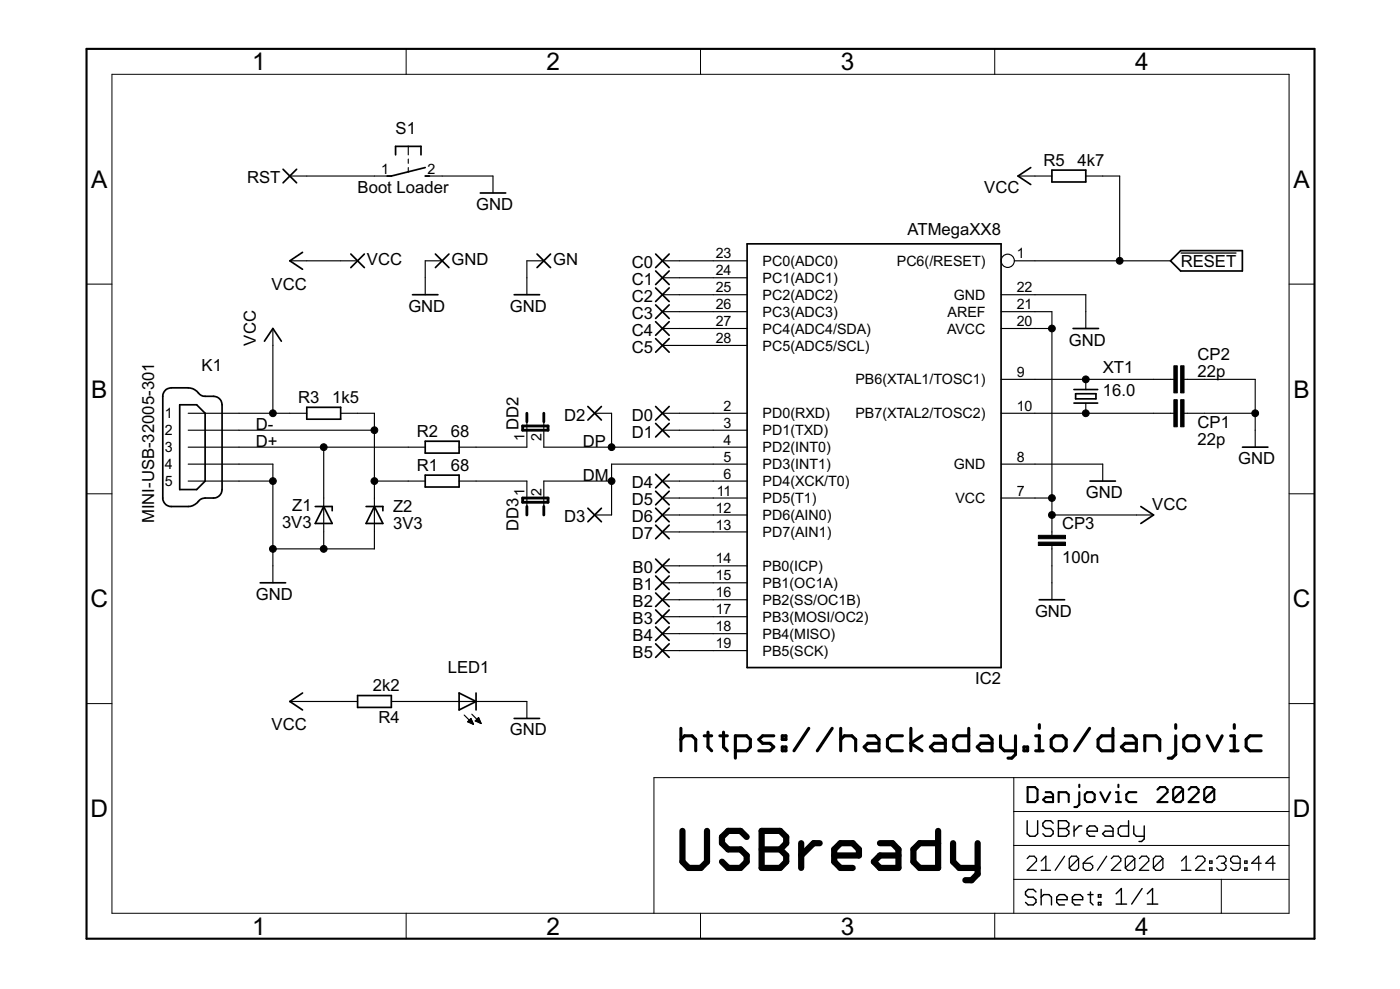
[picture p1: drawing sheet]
<svg xmlns="http://www.w3.org/2000/svg" width="210mm" height="148mm" viewBox="0 0 210 148" stroke-linecap="round" stroke-linejoin="round" font-family="sans-serif">
<g fill="none" stroke="#000" stroke-width=".25">
<path d="M42.4 25.4l2.1 2M44.5 25.4l-2.1 2M45.4 37.8l-1.9 1.3 1.9 1.2M52.6 38.1l2 2M54.6 38.1l-2 2M59.3 23.2v-1.3h3.8v1.3M63.8 25.1l-5.1 1.3h-.7M63.8 26.4h.6M65.3 38.1l2 2M67.3 38.1l-2 2M72 28.9h3.8M80.5 38.1l2 2"/>
<path d="M82.5 38.1l-2 2M98.3 38.1l2 2M100.3 38.1l-2 2M112 36.5h38.1v63.5h-38.1zM154.5 25.1l-1.9 1.3 1.9 1.2M157.7 25.5h5.1v1.8h-5.1zM175.5 39.1l1.5-1.6h9.3v3.1h-9.3zM24.9 58.4l.8-.3h2.5a2.2 2.2 0 0 1 1.7 1 2.36 2.36 0 0 0 2.1 .3 1.28 1.28 0 0 1 1.3 1.2v12.7a1.28 1.28 0 0 1-1.3 1.3 2.59 2.59 0 0 0-2.1 .3l-.2 .2a2.03 2.03 0 0 1-1.5 .8h-2.5a1.25 1.25 0 0 1-1.3-1.3v-15.2a1.33 1.33 0 0 1 .5-1zM39.6 51.1l1.3-1.9 1.3 1.9M61.8 44.2h3.9M77.1 44.2h3.8M98.3 40.6l2 2"/>
<path d="M98.3 43.1l2 2.1M98.3 45.7l2 2M98.3 48.2l2 2M98.3 50.7l2 2.1M100.3 40.6l-2 2M100.3 43.1l-2 2.1M100.3 45.7l-2 2M100.3 48.2l-2 2M100.3 50.7l-2 2.1M160.9 49.2h3.8M161 58.4h3.6M161.3 59h3v.8h-3z"/>
<path d="M26.9 60.6h2.6l1.3 1.3v10.2l-1.3 1.2h-2.6zM46 61h5.1v1.8h-5.1zM47.3 75.9h2.5v.6M48.5 75.9l1.3 2.5h-2.5zM54.9 75.9h2.5v.6M56.1 75.9l1.3 2.5h-2.5zM63.8 71.2h5v1.8h-5zM63.8 66.1h5v1.8h-5zM88.1 60.9l2.1 2M88.1 76.1l2.1 2.1M90.2 60.9l-2.1 2M90.2 76.1l-2.1 2.1"/>
<path d="M98.3 60.9l2 2M98.3 63.4l2 2.1M98.3 71.1l2 2M98.3 73.6l2 2M98.3 76.1l2 2.1M98.3 78.7l2 2M100.3 60.9l-2 2M100.3 63.4l-2 2.1M100.3 71.1l-2 2M100.3 73.6l-2 2M100.3 76.1l-2 2.1M100.3 78.7l-2 2"/>
<path d="M161 60.4h3.6M163.4 72.1h3.8M171 75.9l2 1.3-2 1.2M186.3 67h3.8M39 87.3h3.8M98.3 96.5l2 2M98.3 86.3l2 2M98.3 88.8l2 2.1M98.3 91.4l2 2M98.3 93.9l2 2M98.3 83.8l2 2M100.3 96.5l-2 2"/>
<path d="M100.3 86.3l-2 2M100.3 88.8l-2 2.1M100.3 91.4l-2 2M100.3 93.9l-2 2M100.3 83.8l-2 2M155.8 89.9h3.8M45.4 103.8l-1.9 1.3 1.9 1.3M53.6 104.2h5.1v1.8h-5.1zM68.8 103.8l2.6 1.3-2.6 1.3zM71.4 103.8v2.6M77.1 107.6h3.8"/>
</g>
<g fill="none" stroke="#000" stroke-width=".19">
<path d="M177 37.9h8.4M154 128.6l.3-.3h.7l.4 .3v.4l-1.4 1.4h1.4M156.1 130.4h1.4M156.1 129l.7-.7v2.1M159.6 128.3l-1.4 2.1M161.7 128.6v1.4l-.3 .4h-.7l-.4-.4M161.7 128.6l-.3-.3h-.7l-.4 .3v1.4M161.7 128.6l-1.4 1.4M162.4 129.3h1.1l.3 .4v.3l-.3 .4h-.7l-.4-.4zM163.8 128.3l-.7 .3-.7 .7M165.9 128.3l-1.4 2.1M166.6 128.6l.4-.3h.7l.3 .3v.4l-1.4 1.4h1.4"/>
<path d="M170.1 128.6v1.4l-.3 .4h-.7l-.4-.4M170.1 128.6l-.3-.3h-.7l-.4 .3v1.4M170.1 128.6l-1.4 1.4M170.8 128.6l.4-.3h.7l.3 .3v.4l-1.4 1.4h1.4M174.3 128.6v1.4l-.3 .4h-.7l-.4-.4M174.3 128.6l-.3-.3h-.7l-.4 .3v1.4M174.3 128.6l-1.4 1.4M177.1 130.4h1.5M177.1 129l.7-.7v2.1M179.3 128.6l.3-.3h.7l.4 .3v.4l-1.4 1.4h1.4M181.4 130h.3v.4h-.3zM181.4 129h.3v.3h-.3z"/>
<path d="M182.4 128.6l.4-.3h.7l.3 .3v.4l-.3 .3M183.1 129.3h.4M183.5 129.3l.3 .4v.3l-.3 .4h-.7l-.4-.4M185.9 129.3h-1l-.4-.3v-.4l.4-.3h.7l.3 .3v1.4l-.3 .4h-.7l-.4-.4M186.6 130h.4v.4h-.4zM186.6 129h.4v.3h-.4zM189.1 129.3h-1.4l1-1v2.1M191.2 129.3h-1.4l1-1v2.1"/>
</g>
<g fill="none" stroke="#000" stroke-width=".32">
<path d="M13 7.3h184.1v133.3h-184.1zM154.1 117.9h1.1l.4 .4v1.5l-.4 .4h-1.1zM156.8 118.7h.7l.4 .3v1.2h-1.1l-.4-.4 .4-.4h1.1M161.8 118.7v1.8l-.3 .4h-.4M161.8 117.6v.3M162.6 119l.4-.3h.7l.4 .3v.8l-.4 .4h-.7l-.4-.4zM165 118.7l.7 1.5 .8-1.5M167.3 118.7h.4v1.5M167.7 117.6v.3M170.4 118.7h-1.2l-.3 .3v.8l.3 .4h1.2M173.5 118.3l.4-.4h.8l.3 .4v.4l-1.5 1.5h1.5M177.4 118.3v1.5l-.4 .4h-.7l-.4-.4"/>
<path d="M177.4 118.3l-.4-.4h-.7l-.4 .4v1.5M177.4 118.3l-1.5 1.5M178.2 118.3l.4-.4h.7l.4 .4v.4l-1.5 1.5h1.5M182.1 118.3v1.5l-.4 .4h-.8l-.3-.4M182.1 118.3l-.4-.4h-.8l-.3 .4v1.5M182.1 118.3l-1.5 1.5M158.7 120.2v-1.5h1.2l.3 .3v1.2M167.3 120.2h.8"/>
</g>
<path d="M102.3 124.5v4.6l.9 .9h1.9l.9-.9v-4.6M112 125.4l-1-.9h-1.8l-1 .9v.9l1 1h1.8l1 .9v.9l-1 .9h-1.8l-1-.9M114.2 124.5h2.8l.9 .9v.9l-.9 1 .9 .9v.9l-.9 .9h-2.8zM114.2 127.3h2.8M120.1 126.3v3.7M122.9 126.3h-.9l-1.9 1.9M125.1 128.2h3.7v-.9l-1-1h-1.8l-.9 1v1.8l.9 .9h1.8M131.9 126.3h1.9l.9 1v2.7h-2.8l-.9-.9 .9-.9h2.8M140.7 124.5v5.5h-2.8l-1-.9v-1.8l1-1h2.8M142.9 126.3v2.8l.9 .9h2.8M146.6 126.3v4.6l-.9 1h-1" fill="none" stroke="#000" stroke-width=".93"/>
<g fill="none" stroke="#000" stroke-width=".47">
<path d="M102.1 109.1v3.4M102.1 110.8l.5-.6h1.2l.5 .6v1.7M105.6 110.2h1.1M106.2 109.7v2.2l.5 .6M107.9 110.2h1.2M108.5 109.7v2.2l.6 .6M110.3 112.5h1.7l.5-.6v-1.1l-.5-.6h-1.7v3.4M116 110.2h-1.7l-.5 .6 .5 .6h1.1l.6 .5-.6 .6h-1.6M117.3 110.2h.5v.6h-.5zM117.3 111.9h.5v.6h-.5zM121.3 109.1l-2.3 3.4M124.8 109.1l-2.3 3.4"/>
<path d="M126 110.8l.6-.6h1.1l.6 .6v1.7M126 109.1v3.4M130.1 110.2h1.1l.6 .6v1.7h-1.7l-.5-.6 .5-.5h1.7M135.3 110.2h-1.7l-.5 .6v1.1l.5 .6h1.7M136.6 109.1v3.4M138.2 110.2l-1.6 1.2 1.6 1.1M140.1 110.2h1.1l.5 .6v1.7h-1.6l-.6-.6 .6-.5h1.6M145.2 109.1v3.4h-1.6l-.6-.6v-1.1l.6-.6h1.6M147.1 110.2h1.1l.5 .6v1.7h-1.6l-.6-.6 .6-.5h1.6M150 110.2v1.7l.6 .6h1.7M152.3 110.2v2.8l-.6 .6h-.6M153.5 111.9h.6v.6h-.6z"/>
<path d="M155.3 110.2h.5v2.3M155.3 112.5h1.1M155.8 108.6v.5M157.6 110.8l.6-.6h1.1l.6 .6v1.1l-.6 .6h-1.1l-.6-.6zM163.4 109.1l-2.3 3.4M166.9 109.1v3.4h-1.7l-.6-.6v-1.1l.6-.6h1.7M168.7 110.2h1.1l.6 .6v1.7h-1.7l-.6-.6 .6-.5h1.7M171.6 112.5v-2.3h1.7l.6 .6v1.7M176.3 110.2v2.8l-.6 .6h-.5M176.3 108.6v.5M177.5 110.8l.6-.6h1.1l.5 .6v1.1l-.5 .6h-1.1l-.6-.6zM181 110.2l1.1 2.3 1.1-2.3"/>
<path d="M184.5 110.2h.6v2.3M184.5 112.5h1.1M185.1 108.6v.5M189.1 110.2h-1.7l-.6 .6v1.1l.6 .6h1.7"/>
</g>
<g fill="none" stroke="#000" stroke-width=".17">
<path d="M43.5 26.4h15.2M43.5 39.1h10.1M61.2 21.9v1.3M61.2 23.8v.7M61.2 25.1v.6M63.8 26.4h10.1v2.5M66.3 39.1h-2.5v5.1M81.5 39.1h-2.5v5.1M99.3 39.1h12.7M152.1 39.1h23.4M152.6 26.4h5.1M162.8 26.4h5.1v12.7"/>
<path d="M40.9 49.2v12.7M99.3 44.2h12.7M99.3 46.7h12.7M99.3 49.2h12.7M99.3 51.8h12.7M99.3 41.6h12.7M150.1 44.2h12.7v5M150.1 56.8h25.9M150.1 46.7h7.6v33.5M150.1 49.2h7.6M162.8 56.8v1.6M177.5 56.8h10.7v10.2"/>
<path d="M28.2 69.5h12.7v17.8M28.2 61.9h17.8M28.2 72.1h12.7M28.2 67h35.6M28.2 64.5h27.9M48.5 67v15.2M51.1 61.9h5v20.3h-15.2M56.1 72.1h7.7M68.8 72.1h10.2v3.8M79 63.2v3.8h-10.2M81.5 63.2v3.8h30.5M89.2 61.9h2.5v5.1"/>
<path d="M91.7 72.1h-10.2v3.8M99.3 61.9h12.7M99.3 72.1h12.7M99.3 77.2h12.7M99.3 74.6h12.7M99.3 79.7h12.7M99.3 64.5h12.7M112 69.5h-20.3v7.7h-2.5M150.1 69.5h15.2v2.6M150.1 61.9h25.9M150.1 74.6h7.6M157.7 77.2h15.3"/>
<path d="M162.8 60.4v1.5M177.5 61.9h10.7M99.3 97.5h12.7M99.3 94.9h12.7M99.3 92.4h12.7M99.3 89.9h12.7M99.3 87.3h12.7M99.3 84.8h12.7M157.7 81.7v8.2M43.5 105.1h10.1M58.7 105.1h20.3v2.5M69.6 107.1l1.4 1.4"/>
<path d="M70.1 108.1l.5-.5 .4 .9zM70.2 108.1h.6M70.3 108.2h.6M70.3 107.9h.5M70.4 107.8h.3M70.5 108.3h.4M70.5 107.7h.2M70.7 107l1.4 1.4M70.8 108.4h.2M71.2 108l.6-.5 .3 .9zM71.3 107.9h.6M71.4 108.1h.6"/>
<path d="M71.4 107.8h.5M71.5 107.7h.4M71.7 107.6h.1M71.7 108.2h.4M72 108.3h.1"/>
<circle cx="151.1" cy="39.1" r=".99"/>
</g>
<path d="M176 59.9h.5v4h-.5zM176 54.8h.5v4.1h-.5zM177 59.9h.5v4h-.5zM177 54.8h.5v4.1h-.5zM155.7 81.2h4v.5h-4zM155.7 80.2h4v.5h-4z" fill="#000" stroke="#000" stroke-width=".15"/>
<g fill="none" stroke="#000" stroke-width=".15">
<path d="M16.8 11.1h176.5v125.7h-176.5zM60.9 7.3v3.8M105 7.3v3.8M149.1 7.3v3.8M13 42.6h3.8M193.3 42.6h3.8M13 74h3.8M193.3 74h3.8M13 105.4h3.8M152 116.5v20.3M193.3 116.5h-95.3v20.3M193.3 105.4h3.8"/>
<path d="M60.9 136.8v3.8M105 136.8v3.8M149.1 136.8v3.8M152 131.7h41.3M152 126.7h41.3M152 121.6h41.3M183.1 131.7v5.1"/>
</g>
<g fill="none" stroke="#000" stroke-width=".21">
<path d="M154 123v1.9l.4 .4h.8l.4-.4v-1.9M155.3 133.6l-.4-.4h-.7l-.4 .4v.4l.4 .4h.7l.4 .4v.4l-.4 .4h-.7l-.4-.4M156.1 133.2v2.4M156.1 134.4l.4-.4h.8l.3 .4v1.2M157.9 123.3l-.4-.3h-.8l-.3 .3v.4l.3 .4h.8l.4 .4v.4l-.4 .4h-.8l-.3-.4M158.4 134.8h1.6v-.4l-.4-.4h-.8l-.4 .4v.8l.4 .4h.8M158.7 123h1.2l.4 .3v.4l-.4 .4 .4 .4v.4l-.4 .4h-1.2zM158.7 124.1h1.2M160.8 134.8h1.5v-.4l-.4-.4h-.7l-.4 .4v.8l.4 .4h.7M161 123.7v1.6M162.2 123.7h-.4l-.8 .8M163 124.5h1.5v-.4l-.4-.4h-.7l-.4 .4v.8l.4 .4h.7"/>
<path d="M163.1 134h.8M163.5 133.6v1.6l.4 .4M164.7 134h.4v.4h-.4zM164.7 135.2h.4v.4h-.4zM165.7 123.7h.8l.4 .4v1.2h-1.2l-.4-.4 .4-.4h1.2M167.3 133.9l.8-.8v2.3M167.3 135.4h1.6M169.2 123v2.3h-1.2l-.3-.4v-.8l.3-.4h1.2M170 123.7v1.2l.4 .4h1.2M171.2 133.1l-1.5 2.3M171.6 123.7v2l-.4 .4h-.4M172 135.4h1.6"/>
<path d="M172 133.9l.8-.8v2.3"/>
</g>
<path d="M78.4 63.8h3.8v.7h-3.8zM78.4 74.6h3.8v.6h-3.8zM79 61.9v1.3M79 75.9v1.3M81.5 61.9v1.3M81.5 75.9v1.3" fill="none" stroke="#000" stroke-width=".42"/>
<g fill="#000" stroke="#000" stroke-width=".15">
<circle cx="167.9" cy="39.1" r=".51"/>
<circle cx="157.7" cy="49.2" r=".51"/>
<circle cx="162.8" cy="56.8" r=".51"/>
<circle cx="40.9" cy="72.1" r=".51"/>
<circle cx="40.9" cy="61.9" r=".51"/>
<circle cx="48.5" cy="67" r=".51"/>
<circle cx="56.1" cy="72.1" r=".51"/>
<circle cx="56.1" cy="64.5" r=".51"/>
<circle cx="91.7" cy="67" r=".51"/>
<circle cx="91.7" cy="72.1" r=".51"/>
<circle cx="157.7" cy="77.2" r=".51"/>
<circle cx="157.7" cy="74.6" r=".51"/>
<circle cx="162.8" cy="61.9" r=".51"/>
<circle cx="188.2" cy="61.9" r=".51"/>
<circle cx="40.9" cy="82.2" r=".51"/>
<circle cx="48.5" cy="82.2" r=".51"/>
</g>
<g font-size="4.1">
<text x="37.8" y="10.5">1</text>
<text x="82" y="10.5">2</text>
<text x="126.1" y="10.5">3</text>
<text x="170.2" y="10.5">4</text>
<text x="13.7" y="28.1">A</text>
<text x="193.9" y="28.1">A</text>
<text x="13.7" y="59.6">B</text>
<text x="193.9" y="59.6">B</text>
<text x="13.5" y="91">C</text>
<text x="193.8" y="91">C</text>
<text x="13.5" y="122.4">D</text>
<text x="193.8" y="122.4">D</text>
<text x="37.8" y="140">1</text>
<text x="82" y="140">2</text>
<text x="126.1" y="140">3</text>
<text x="170.2" y="140">4</text>
</g>
<g font-size="2.8">
<text x="59.3" y="20">S1</text>
<text x="37" y="27.5">RST</text>
<text x="53.6" y="28.9">Boot Loader</text>
<text x="147.6" y="28.9">VCC</text>
<text x="156.4" y="24.9">R5</text>
<text x="161.5" y="24.8">4k7</text>
<text x="71.4" y="31.4">GND</text>
<text x="136.1" y="35.3">ATMegaXX8</text>
<text x="55" y="39.8">VCC</text>
<text x="67.7" y="39.8">GND</text>
<text x="82.9" y="39.8">GN</text>
<text x="94.7" y="40.2">C0</text>
<text x="177" y="40">RESET</text>
<text x="40.7" y="43.4">VCC</text>
<text x="61.2" y="46.7">GND</text>
<text x="76.5" y="46.7">GND</text>
<text x="94.7" y="42.7">C1</text>
<text x="94.7" y="45.2">C2</text>
<text x="94.7" y="47.8">C3</text>
<text x="38.4" y="51.8" transform="rotate(-90 38.4 51.8)">VCC</text>
<text x="94.7" y="50.3">C4</text>
<text x="94.7" y="52.9">C5</text>
<text x="160.3" y="51.8">GND</text>
<text x="179.6" y="53.9">CP2</text>
<text x="30.2" y="55.6">K1</text>
<text x="165.3" y="59.4">16.0</text>
<text x="165.3" y="55.8">XT1</text>
<text x="179.6" y="56.5">22p</text>
<text x="38.4" y="64.5">D-</text>
<text x="44.7" y="60.4">R3</text>
<text x="49.8" y="60.4">1k5</text>
<text x="62.5" y="65.5">R2</text>
<text x="67.6" y="65.5">68</text>
<text x="77.7" y="64.5" transform="rotate(-90 77.7 64.5)">DD2</text>
<text x="84.6" y="63">D2</text>
<text x="94.7" y="63">D0</text>
<text x="94.7" y="65.5">D1</text>
<text x="179.6" y="64.1">CP1</text>
<text x="38.4" y="67">D+</text>
<text x="62.5" y="70.6">R1</text>
<text x="67.6" y="70.6">68</text>
<text x="87.4" y="67">DP</text>
<text x="179.6" y="66.6">22p</text>
<text x="185.7" y="69.5">GND</text>
<text x="43.8" y="76.5">Z1</text>
<text x="58.9" y="76.8">Z2</text>
<text x="87.4" y="72.1">DM</text>
<text x="94.7" y="73.2">D4</text>
<text x="94.7" y="75.7">D5</text>
<text x="162.8" y="74.6">GND</text>
<text x="172.8" y="76.4">VCC</text>
<text x="23.1" y="78.4" transform="rotate(-90 23.1 78.4)">MINI-USB-32005-301</text>
<text x="42.3" y="79.1">3V3</text>
<text x="58.9" y="79.3">3V3</text>
<text x="77.7" y="79.6" transform="rotate(-90 77.7 79.6)">DD3</text>
<text x="84.6" y="78.2">D3</text>
<text x="94.7" y="78.2">D6</text>
<text x="94.7" y="80.8">D7</text>
<text x="159.2" y="79.3">CP3</text>
<text x="38.4" y="89.8">GND</text>
<text x="94.8" y="88.4">B1</text>
<text x="94.8" y="85.9">B0</text>
<text x="159.2" y="84.4">100n</text>
<text x="94.8" y="90.9">B2</text>
<text x="94.8" y="93.5">B3</text>
<text x="155.2" y="92.4">GND</text>
<text x="67.1" y="100.8">LED1</text>
<text x="94.8" y="98.6">B5</text>
<text x="94.8" y="96">B4</text>
<text x="55.9" y="103.6">2k2</text>
<text x="146.2" y="102.5">IC2</text>
<text x="40.7" y="109.4">VCC</text>
<text x="56.8" y="108.4">R4</text>
<text x="76.5" y="110.2">GND</text>
</g>
<g font-size="2.4">
<text x="57.1" y="26">1</text>
<text x="64.1" y="26">2</text>
<text x="107.3" y="41.2">24</text>
<text x="107.3" y="38.7">23</text>
<text x="114.3" y="39.8">PC0(ADC0)</text>
<text x="134.5" y="39.8">PC6(/RESET)</text>
<text x="152.4" y="38.7">1</text>
<text x="107.3" y="46.3">26</text>
<text x="107.3" y="43.8">25</text>
<text x="114.3" y="47.4">PC3(ADC3)</text>
<text x="114.3" y="44.9">PC2(ADC2)</text>
<text x="114.3" y="42.4">PC1(ADC1)</text>
<text x="142.1" y="47.4">AREF</text>
<text x="143" y="44.9">GND</text>
<text x="152.4" y="43.8">22</text>
<text x="152.4" y="46.3">21</text>
<text x="107.3" y="51.4">28</text>
<text x="107.3" y="48.9">27</text>
<text x="114.3" y="52.5">PC5(ADC5/SCL)</text>
<text x="114.3" y="50">PC4(ADC4/SDA)</text>
<text x="142" y="50">AVCC</text>
<text x="152.4" y="48.9">20</text>
<text x="128.3" y="57.6">PB6(XTAL1/TOSC1)</text>
<text x="152.4" y="56.5">9</text>
<text x="24.7" y="62.7">1</text>
<text x="24.7" y="65.2">2</text>
<text x="78.6" y="66" transform="rotate(-90 78.6 66)">1</text>
<text x="81.2" y="66" transform="rotate(-90 81.2 66)">2</text>
<text x="108.5" y="64.1">3</text>
<text x="108.5" y="61.6">2</text>
<text x="114.3" y="65.2">PD1(TXD)</text>
<text x="114.3" y="62.7">PD0(RXD)</text>
<text x="128.3" y="62.7">PB7(XTAL2/TOSC2)</text>
<text x="152.4" y="61.6">10</text>
<text x="24.7" y="67.8">3</text>
<text x="24.7" y="70.3">4</text>
<text x="108.5" y="71.7">6</text>
<text x="108.5" y="69.2">5</text>
<text x="108.5" y="66.6">4</text>
<text x="114.3" y="70.3">PD3(INT1)</text>
<text x="114.3" y="67.8">PD2(INT0)</text>
<text x="143" y="70.3">GND</text>
<text x="152.4" y="69.2">8</text>
<text x="24.7" y="72.8">5</text>
<text x="78.6" y="74.3" transform="rotate(-90 78.6 74.3)">1</text>
<text x="81.2" y="74.3" transform="rotate(-90 81.2 74.3)">2</text>
<text x="107.3" y="76.8">12</text>
<text x="107.5" y="74.3">11</text>
<text x="114.3" y="77.9">PD6(AIN0)</text>
<text x="114.3" y="75.4">PD5(T1)</text>
<text x="114.3" y="72.8">PD4(XCK/T0)</text>
<text x="143.3" y="75.4">VCC</text>
<text x="152.4" y="74.3">7</text>
<text x="107.3" y="79.3">13</text>
<text x="114.3" y="80.5">PD7(AIN1)</text>
<text x="107.3" y="89.5">16</text>
<text x="107.3" y="87">15</text>
<text x="107.3" y="84.4">14</text>
<text x="114.3" y="88.1">PB1(OC1A)</text>
<text x="114.3" y="85.5">PB0(ICP)</text>
<text x="107.3" y="94.6">18</text>
<text x="107.3" y="92">17</text>
<text x="114.3" y="95.7">PB4(MISO)</text>
<text x="114.3" y="93.2">PB3(MOSI/OC2)</text>
<text x="114.3" y="90.6">PB2(SS/OC1B)</text>
<text x="107.3" y="97.1">19</text>
<text x="114.3" y="98.2">PB5(SCK)</text>
</g>
</svg>
